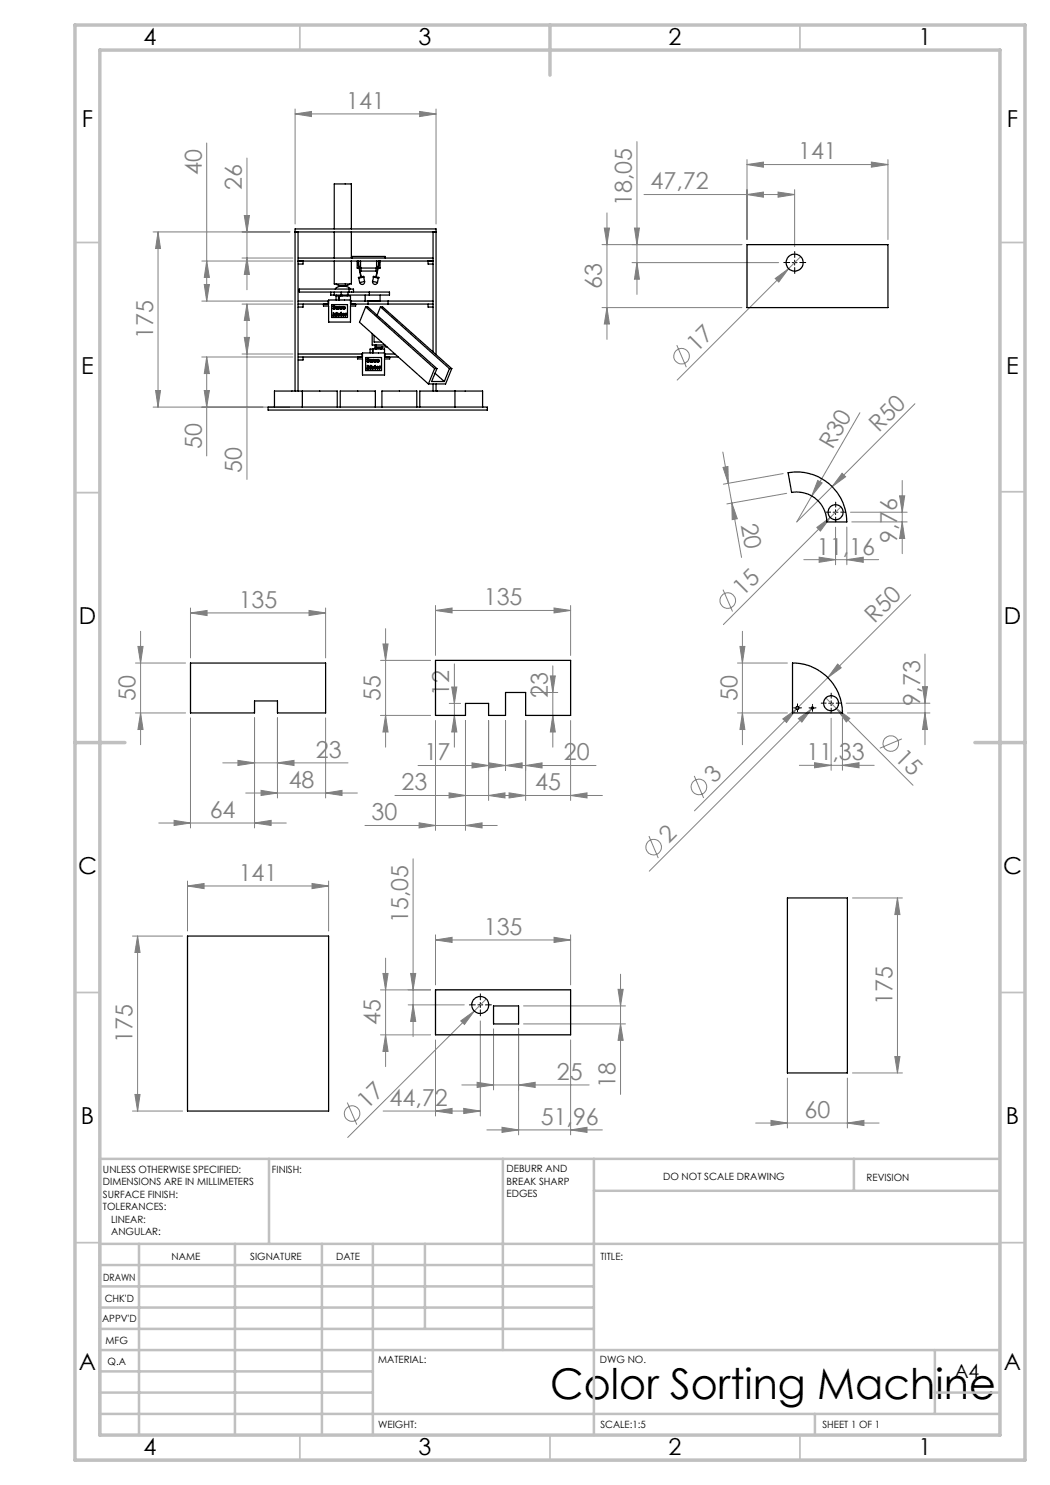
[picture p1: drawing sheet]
<svg xmlns="http://www.w3.org/2000/svg" width="210mm" height="297mm" viewBox="0 0 210 297" stroke-linecap="round" stroke-linejoin="round" font-family="sans-serif">
<g fill="none" stroke="#808080" stroke-width=".2">
<path d="M41.3 28.6v31.6M49.4 31.6v26.4M59 22.8l3.3-.5v1zM59 21.8v23M59 22.8h28.2M83.9 22.3l3.3 .5-3.3 .5zM87.2 21.8v23M127.4 28.3v30.6M128.8 38.9h30.1M149.4 32.9l3.3-.5v1zM149.4 38.9l3.3-.5v1zM149.4 31.9v16"/>
<path d="M149.4 32.9h28.2M155.6 38.4l3.3 .5-3.3 .5zM158.9 37.9v11.4M174.3 32.4l3.3 .5-3.3 .5zM177.6 31.9v16M30.6 46.4h27.4M31.6 46.4v35M31.6 46.4l.5 3.3h-1zM40.4 52.2h18.2M40.9 56.9h1l-.6 3.3zM41.3 52.2l.6 3.3h-1zM48.4 51.6h10.2"/>
<path d="M48.9 43.1h1l-.5 3.3zM49.4 51.6l.5 3.3h-1zM120.4 48.9h28M120.9 45.6h1l-.5 3.3zM121.4 42.6v25.3M126.4 52.5h29.3M126.9 45.6h1l-.5 3.3zM127.4 52.5l.5 3.3h-1zM155 55.7l2.7-2-1.9 2.7zM160.1 51.3l-24.7 24.7M31.1 78.1h1l-.5 3.3zM40.4 71.4h18.2"/>
<path d="M40.4 60.2h18.2M40.9 78.1h1l-.6 3.3zM41.3 71.4v19.8M41.3 71.4l.6 3.3h-1zM48.4 70.8h10.2M48.4 60.8h10.2M48.9 67.5h1l-.5 3.3zM49.4 60.8v35.1M49.4 60.8l.5 3.3h-1zM120.4 61.5h28M121.4 61.5l.5 3.3h-1zM135.4 69l1.9 4.4"/>
<path d="M30.6 81.4h27.4M144.6 90.4l3.7 21.1M144.6 93.5l1-.2 .1 3.4zM156.6 94.7l-11.9 2.1M157.3 98.7l-11.9 2.1M163.5 96.1l.9 .5-2.1 2.6zM168.4 94.6l.7 .8-2.7 1.9zM172 82.5l-12.7 21.9 7.1-7.1M179.9 99.2h1l-.5 3.2zM180.4 96.1v14.6M183 80.7l-16.6 16.6M144.6 117.9l1.9 4.4"/>
<path d="M146.4 100.6l1.1 3.1-1.1 .2zM160.8 111.9h14.9M163.4 105.5l2.7-2-2 2.7zM163.8 111.4l3.3 .5-3.3 .6zM167.1 105.4v7.6M168.2 101.4l-23.5 23.5M169.4 111.9l3.2-.5v1.1zM169.4 105.4v7.6M170.1 102.4h11.3M170.4 104.4h11M180.4 104.4l.5 3.3h-1zM182.1 119l-43.2 43.2"/>
<path d="M27.1 132.6h10M27.6 129.3h1l-.5 3.3zM28.1 126.3v22.6M38.1 122.6l3.3-.5v1zM38.1 121.6v10M38.1 122.6h27M61.8 122.1l3.3 .5-3.3 .5zM65.1 121.6v10M76.1 132.1h10M76.6 128.8h1l-.5 3.3zM77.1 125.7v23.7M87.1 122.1l3.3-.5v1z"/>
<path d="M87.1 121.1v10M87.1 122.1h27M90.3 137.4h1.1l-.5 3.3zM90.9 132.8v16.6M106.1 138.5h5.4M110.1 135.2h1l-.5 3.3zM110.6 133.2v16.2M110.8 121.6l3.3 .5-3.3 .5zM114.1 121.1v10M147.5 132.6h10M148 129.3h1l-.5 3.3zM148.5 126.3v22.6"/>
<path d="M165.2 139.6l2.1 2.1M167.5 132.8l.7 .8-2.6 1.9zM184.5 137.3h1l-.5 3.3zM185 130.8v18.1M27.1 142.6h10M28.1 142.6l.5 3.3h-1zM38.1 143.6v22M44.6 152.6h25M47.6 152.1l3.3 .5-3.3 .5zM49.1 158.6h22.4M50.9 143.6v22M52.2 158.1l3.3 .5-3.3 .5z"/>
<path d="M55.5 152.6l3.3-.5v1zM55.5 143.6v16M65.1 158.6l3.3-.5v1zM65.1 143.6v16M76.1 143.1h10M77.1 143.1l.5 3.3h-1zM79 159.1h41.5M83.6 153.1h35.6M87.1 144.1v22M89.8 158.6l3.3 .5-3.3 .5zM89.9 140.7h2.2M90.9 143.1l.5 3.3h-1.1z"/>
<path d="M93.1 144.1v22M94.4 152.6l3.3 .5-3.3 .5zM97.7 159.1l3.3-.5v1zM97.7 144.1v16M97.8 152.6l3.3 .5-3.3 .5zM101.1 153.1l3.3-.5v1zM101.1 144.1v10M101.8 158.6l3.3 .5-3.3 .5zM105.1 153.1l3.3-.5v1zM105.1 144.1v16M110.6 143.1l.5 3.3h-1zM114.1 159.1l3.3-.5v1z"/>
<path d="M114.1 144.1v16M138.9 155.2l1.8 4.4M147.5 142.6h10M148.5 142.6l.5 3.3h-1zM156.6 143.8l2.7-2-2 2.7zM159.7 143.7l2.6-2-1.9 2.7zM159.9 153.1h14.9M162.3 141.7l-32.4 32.5M162.6 141.5l-.3 .2M162.9 152.5l3.3 .6-3.3 .5zM166.2 143.6v10.5M167.3 141.7l2.7 2-.7 .7z"/>
<path d="M167.3 141.7l15.3 15.4M168.5 153.1l3.3-.6v1.1zM168.5 143.6v10.5M169.2 140.6h16.8M169.5 142.6h16.5M180.4 147.8l-4.4 1.8M185 142.6l.5 3.3h-1zM31.7 164.6h25.6M34.8 164.1l3.3 .5-3.3 .5zM37.5 177.2l3.3-.5v1zM37.5 176.2v10M37.5 177.2h28.2"/>
<path d="M50.9 164.6l3.3-.5v1zM62.4 176.7l3.3 .5-3.3 .5zM65.7 176.2v10M73 165.1h26.4M82.6 171.8v35.5M83.8 164.6l3.3 .5-3.3 .5zM93.1 165.1l3.3-.5v1zM129.8 167.2l1.9 4.4M170.5 179.6h10M179.5 179.6l.5 3.3h-1zM179.5 179.6v35M26.5 187.2h10"/>
<path d="M27.5 187.2l.5 3.3h-1zM27.5 187.2v35M76.1 198h10M76.6 194.7h1l-.5 3.3zM77.1 191.6v21.7M82.1 194.7h1l-.5 3.3zM87.1 188l3.3-.5v1zM87.1 187v10M87.1 188h27M97.3 199.8l-2.4 2.4M110.8 187.5l3.3 .5-3.3 .5zM114.1 187v10"/>
<path d="M123.6 197.9h1l-.5 3.3zM124.1 194.8v24.1M27 218.9h1l-.5 3.3zM76.1 207h10M77.1 207l.5 3.3h-1zM81.6 201h11.3M82.6 201l.5 3.3h-1zM87.1 208v15.2M92.1 204.2l2.8-2-2 2.7zM92.4 217h25.4M94.9 202.2l-25.4 25.3M95.4 216.5l3.3 .5-3.3 .5z"/>
<path d="M96.1 204.2v19M98.7 205.8v12.2M103.7 217l3.3-.5v1zM103.7 205.8v21.2M104.7 204.8h20.4M104.7 201.2h20.4M114.1 208v19M124.1 204.8l.5 3.3h-1zM157.5 215.6v10M169.5 215.6v10M170.5 214.6h10M179 211.3h1l-.5 3.3z"/>
<path d="M26.5 222.2h10M69.5 220.5l1.9 4.4M76.6 222.2h19.5M87.1 222.2l3.3-.5v1zM92.7 221.7l3.4 .5-3.4 .5zM97.4 226h23.1M100.4 225.5l3.3 .5-3.3 .5zM114.1 226l3.3-.5v1zM151.1 224.6h24.7M154.2 224.1l3.3 .5-3.3 .5zM169.5 224.6l3.3-.5v1z"/>
<circle cx="136.3" cy="71.2" r="1.56"/>
<circle cx="145.6" cy="120.1" r="1.55"/>
<circle cx="139.8" cy="157.4" r="1.57"/>
<circle cx="178.2" cy="148.7" r="1.57"/>
<circle cx="130.7" cy="169.4" r="1.55"/>
<circle cx="70.4" cy="222.7" r="1.56"/>
</g>
<g fill="none" stroke="#000" stroke-width=".2" stroke-dasharray="15.2 1.3 1.3 1.3">
<path d="M157.9 52.5h-1.2M158.9 51.5v-1.2M158.9 53.5v1.2M159.9 52.5h1.2M166.1 102.4h-1M167.1 101.4v-1M167.1 103.4v1M168.1 102.4h1M166.2 139.6v-1M159 141.6h-.3M159.5 141.1v-.3M159.5 142.1v.3"/>
<path d="M160 141.6h.3M162 141.6h-.2M162.5 141.1v-.2M162.5 142.1v.2M163 141.6h.2M165.2 140.6h-1M166.2 141.6v1M167.2 140.6h1M96.1 200v-1.2M95.1 201h-1.2M96.1 202v1.2M97.1 201h1.2"/>
</g>
<path d="M158.4 52.5h1M158.9 52v1M166.6 102.4h1M167.1 101.9v1M159 141.6h1M159.5 141.1v1M162 141.6h1M162.5 141.1v1M165.7 140.6h1M166.2 140.2v.9M95.6 201h1M96.1 200.5v1" fill="none" stroke="#000" stroke-width=".2"/>
<g fill="none" stroke="#c0c0c0" stroke-width=".35">
<path d="M60 5v5M160 5v5M15 48.5h5M200 48.5h5M15 98.5h5M200 98.4h5M15 198.5h5M200 198.5h5M15 248.5h5M200 248.5h5M60 287v5M110 287v5"/>
<path d="M160 287v5"/>
</g>
<g fill="none" stroke="#c0c0c0" stroke-width=".5">
<path d="M53.8 231.8v17M100.6 231.8v38.2M118.8 231.8v55.2M118.8 238.2h81.2M170.8 231.8v6.4M200 231.8h-180v55.2M20 248.8h180M20 257.3h98.8M20 253h98.8M27.8 248.8v38.2M47 248.8v38.2M64.4 248.8v38.2"/>
<path d="M74.6 248.8v38.2M85 248.8v17M20 265.8h98.8M20 261.5h98.8M20 278.5h54.6M20 274.3h54.6M20 270h180M187 278.5h13M187 270v12.8M20 282.8h180M163 282.8v4.2"/>
</g>
<path d="M15 5h190v287h-190zM20 10h180v277h-180zM110 5v10M15 148.5h10M195 148.5h10" fill="none" stroke="#c0c0c0" stroke-width=".7"/>
<g fill="#808080">
<path d="M167.5 132.8l.7 .8-2.6 1.9z"/>
<path d="M168.4 94.6l.7 .8-2.7 1.9z"/>
<path d="M155 55.7l2.7-2-1.9 2.7z"/>
<path d="M92.1 204.2l2.8-2-2 2.7z"/>
<path d="M163.5 96.1l.9 .5-2.1 2.6z"/>
<path d="M167.3 141.7l2.7 2-.7 .7z"/>
<path d="M146.4 100.6l1.1 3.1-1.1 .2zM144.6 93.5l1-.2 .1 3.4z"/>
<path d="M62.4 176.7l3.3 .5-3.3 .5zM37.5 177.2l3.3-.5v1zM110.8 187.5l3.3 .5-3.3 .5zM87.1 188l3.3-.5v1zM92.7 221.7l3.4 .5-3.4 .5zM87.1 222.2l3.3-.5v1zM174.3 32.4l3.3 .5-3.3 .5zM149.4 32.9l3.3-.5v1zM155.6 38.4l3.3 .5-3.3 .5zM149.4 38.9l3.3-.5v1z"/>
<path d="M59 22.8l3.3-.5v1zM83.9 22.3l3.3 .5-3.3 .5zM38.1 122.6l3.3-.5v1zM61.8 122.1l3.3 .5-3.3 .5zM34.8 164.1l3.3 .5-3.3 .5zM50.9 164.6l3.3-.5v1zM47.6 152.1l3.3 .5-3.3 .5zM55.5 152.6l3.3-.5v1zM52.2 158.1l3.3 .5-3.3 .5zM65.1 158.6l3.3-.5v1zM87.1 122.1l3.3-.5v1zM110.8 121.6l3.3 .5-3.3 .5zM83.8 164.6l3.3 .5-3.3 .5zM93.1 165.1l3.3-.5v1zM89.8 158.6l3.3 .5-3.3 .5zM97.7 159.1l3.3-.5v1zM94.4 152.6l3.3 .5-3.3 .5zM101.1 153.1l3.3-.5v1zM97.8 152.6l3.3 .5-3.3 .5zM105.1 153.1l3.3-.5v1zM101.8 158.6l3.3 .5-3.3 .5zM114.1 159.1l3.3-.5v1zM95.4 216.5l3.3 .5-3.3 .5zM103.7 217l3.3-.5v1zM100.4 225.5l3.3 .5-3.3 .5zM114.1 226l3.3-.5v1zM162.9 152.5l3.3 .6-3.3 .5zM168.5 153.1l3.3-.6v1.1zM154.2 224.1l3.3 .5-3.3 .5zM169.5 224.6l3.3-.5v1zM163.8 111.4l3.3 .5-3.3 .6zM169.4 111.9l3.2-.5v1.1z"/>
<path d="M156.6 143.8l.7 .7 2-2.7zM159.7 143.7l.7 .7 1.9-2.7zM163.4 105.5l.7 .7 2-2.7z"/>
<path d="M124.1 204.8l.5 3.3h-1zM123.6 197.9h1l-.5 3.3z"/>
<path d="M31.1 78.1h1l-.5 3.3zM31.6 46.4l.5 3.3h-1zM40.9 78.1h1l-.6 3.3zM41.3 71.4l.6 3.3h-1zM48.9 67.5h1l-.5 3.3zM49.4 60.8l.5 3.3h-1zM49.4 51.6l.5 3.3h-1zM48.9 43.1h1l-.5 3.3zM28.1 142.6l.5 3.3h-1zM27.6 129.3h1l-.5 3.3zM77.1 143.1l.5 3.3h-1zM76.6 128.8h1l-.5 3.3zM110.6 143.1l.5 3.3h-1zM110.1 135.2h1l-.5 3.3zM82.6 201l.5 3.3h-1zM82.1 194.7h1l-.5 3.3zM127.4 52.5l.5 3.3h-1zM126.9 45.6h1l-.5 3.3z"/>
<path d="M179 211.3h1l-.5 3.3zM179.5 179.6l.5 3.3h-1z"/>
<path d="M41.3 52.2l.6 3.3h-1zM40.9 56.9h1l-.6 3.3zM27.5 187.2l.5 3.3h-1zM27 218.9h1l-.5 3.3zM90.3 137.4h1.1l-.5 3.3zM90.9 143.1l.5 3.3h-1.1zM76.6 194.7h1l-.5 3.3zM77.1 207l.5 3.3h-1zM148 129.3h1l-.5 3.3zM148.5 142.6l.5 3.3h-1zM184.5 137.3h1l-.5 3.3zM185 142.6l.5 3.3h-1zM179.9 99.2h1l-.5 3.2zM180.4 104.4l.5 3.3h-1zM120.9 45.6h1l-.5 3.3zM121.4 61.5l.5 3.3h-1z"/>
</g>
<g fill="none" stroke="#000" stroke-width=".25">
<path d="M59 46.4h28.2M59.6 52.2h27M59.6 46.4v31.8M59.6 51.6h27M60.6 52.2v.6h-1M66.1 58.4v.6h.8M66.9 52.2v4.6h3.4v-4.6M66.9 45.8v-9h3.4v9M66.9 59h1.3M66.9 46.4v5.2M66.9 58.4v.6M67.2 56.8l.7 .3 .6 .1"/>
<path d="M67.3 59v.2M67.7 59.2h-.5v.8M67.7 59.2v.8M67.7 59.2h.1M67.8 59.2h2.3v1.6h16.5M67.8 59.2v.8M68.1 59v.2M68.2 59h1.4M68.2 58.4v.6M68.4 59v.2M68.5 57.2l-.9 .2-.5 .4M68.5 57.2h.1"/>
<path d="M69.4 59v.2M69.6 59h4.3M69.6 58.4v.6M69.8 57.8v.6M69.9 56.8a1.67 1.67 0 0 1-1.3 .4 1.34 1.34 0 0 1 1.4 .6M70.3 46.4v5.2M70.4 51.6v-.3h6.6v.3M70.7 58.4v-.6h-10.8v.6h14M71.4 52.2v1.4h.3M71.5 52.2l.7 3.2M71.6 52.2l.6 3.2M71.7 55.5l1-.2 .1 .1-1 .2z"/>
<path d="M71.7 53.6h.1M71.7 52.2v.6M71.7 53.2v.4M71.8 55.6l.1 .9M71.9 53.6h3.7M72.1 52.2v1.4M72.2 53.6v.6h3v-.6M72.7 55.4l.2 .9M72.9 56.3a.51 .51 0 0 1-.4 .6 .51 .51 0 0 1-.6-.4M72.9 56.3l-1 .2M73 59v1.2M73.9 58.4v.6"/>
<path d="M73.9 58.4h4v.6h-4M74.5 56.3a.51 .51 0 0 0 .4 .6 .51 .51 0 0 0 .6-.4M74.5 56.3l1 .2M74.7 55.3l1 .2v.1l-1.1-.2zM74.7 55.4l-.2 .9M75.3 52.2v1.4M75.6 53.6h.1M75.7 55.6l-.2 .9M75.7 52.2v.6M75.7 53.2v.4M75.8 52.2l-.6 3.2M76 52.2l-.8 3.2"/>
<path d="M76 52.2v1.4h-.3M76 59v1.2M85.6 52.2v.6h1M86.6 46.4v24M149.4 48.9h28.2v12.6h-28.2zM59.6 60.2h6.1M59.6 70.8h12.9M60.5 78.2h7v3.2M60.5 78.2h-5.6v3.2M60.5 78.2v3.2M60.6 60.8v.6h-1M60.6 71.4v.6h-1"/>
<path d="M64.7 60.8v.4h1v3.2h4.4v-3.2h1v-.4M65.6 60.2v.6M66.3 60.9h3.2v2.6h-3.2zM66.6 61.2h.3v.1l-.1-.1-.1 .1 .2 .2a.19 .19 0 0 1 0 .3 .19 .19 0 0 1-.3-.1l.1 .1 .2-.1zM67 63.2h.1M67.2 61.4h.2l.1 .1h-.4zM67.2 61.3l.4 .1v.2h-.5l.1 .1h.4a.26 .26 0 0 1-.5 0 .26 .26 0 0 1 .1-.4zM67.3 62.5h.1M67.3 62.5l-.3 .6-.3-.6-.1 .7 .1-.5 .3 .5M67.3 62.5l.1 .7-.2-.5-.2 .5M67.7 61.3h.3l.2 .4 .2-.4-.2 .5-.3-.5-.2 .5zM68.2 61.8h.1"/>
<path d="M68.2 62.5l.2 .2-.1 .5zM69.1 62.7h.2l-.2 .2v.3zM69.3 62.7h.1M70.1 60h-4.4v.8h-6.1M70.1 60.2h16.5M70.2 60.2v.6M71.5 71.4v.4h1v3.2h4.4v-3.2h1v-.4M72.4 70.8v.6M73.1 61.4h.5l13.8 12.3M73.1 61.4l13.8 12.3M73.1 61.4l-1.2 3 13.8 12.4M73.1 71.5h3.2v2.6h-3.2z"/>
<path d="M73.4 71.8h.4h-.3l.2 .3a.19 .19 0 0 1 0 .3 .19 .19 0 0 1-.3 0l-.1-.1 .3 .1 .1-.2zM73.5 73.1h.1M73.5 73.1l.3 .6 .3-.6M73.5 73.1l-.1 .7 .1-.5 .3 .5 .2-.5 .2 .5-.1-.7M73.6 60.2v.6M73.9 72l.4-.1 .1 .3h-.5l.2 .2 .3-.1a.26 .26 0 0 1-.4 .1 .26 .26 0 0 1-.1-.4zM74 72l.3 .1h-.4zM74.1 73.1h.1M74.3 72.3h.1M74.4 66.7v2.3h2.6M74.5 69.8h-.5v.8M74.5 69.8v.8"/>
<path d="M74.5 69.8h.1M74.6 69.8h2.3v1.6h2.8M74.6 69.8v.8M74.7 72l.1-.1 .2 .4 .2-.4-.2 .5M74.8 71.9h-.3v.5l.2-.4M74.8 71.9l.2 .5M74.8 71.9l-.1 .1M74.8 67.1v1.3h1.5M75 69v.6h1.4v-.2M75 72.4h.1M75 73.1l.1 .2v.5zM75.2 69.6v.2"/>
<path d="M75.2 69v.4h2.2M75.9 73.3h.2l-.1 .1v.4zM76.1 61.4h.4l13.8 12.3M76.1 61.4l13.8 12.3M76.1 61.4l-.7 1.6M76.2 69.6v.2M76.9 70.6h-4.4v.8h-12.9M76.9 70.8h2.1M77 70.8v.6M77.6 60.2v.6M85.6 60.8v.6h1M86.6 76.8v1.4"/>
<path d="M86.9 73.7h.5M86.9 73.7l-1.2 3.1M87 74.6l1.9 1.7M87.2 70.9v-25.1h-28.2v32.4M87.2 76.8v1.4M87.4 73.7l-1.1 2.6h2.6M89.9 73.7h.4M89.9 73.7l-1 2.6M90.3 73.7l-1.2 3.1h-3.4M91 78.2h-7v3.2M91 78.2h5.5v3.2M91 78.2v3.2"/>
<path d="M53.6 81.4h43.9v.6h-43.9zM68.1 81.4v-3.2h7v3.2M76.4 81.4v-3.2h7v3.2M157.6 94.5a10 10 0 0 1 11.8 9.9h-4.1a6 6 0 0 0-7-5.9zM38.1 132.6h27v10h-9.6v-2.4h-4.6v2.4h-12.8zM87.1 132.1h27v11h-9v-4.6h-4v4.6h-3.4v-2.4h-4.6v2.4h-6zM158.5 132.6a10 10 0 0 1 10 10h-10zM157.5 179.6h12v35h-12zM37.5 187.2h28.2v35h-28.2zM87.1 198h27v9h-27zM98.7 201.2h5v3.6h-5z"/>
<circle cx="158.9" cy="52.5" r="1.71"/>
<circle cx="67.7" cy="62.9" r=".21"/>
<circle cx="67.7" cy="62.9" r=".25"/>
<circle cx="68.7" cy="62.9" r=".22"/>
<circle cx="68.7" cy="62.9" r=".25"/>
<circle cx="68.8" cy="61.6" r=".21"/>
<circle cx="68.8" cy="61.6" r=".27"/>
<circle cx="74.5" cy="73.5" r=".19"/>
<circle cx="74.5" cy="73.5" r=".27"/>
<circle cx="75.5" cy="73.5" r=".26"/>
<circle cx="75.5" cy="73.5" r=".2"/>
<circle cx="75.6" cy="72.2" r=".25"/>
<circle cx="75.6" cy="72.2" r=".21"/>
<circle cx="167.1" cy="102.5" r="1.5"/>
<circle cx="159.5" cy="141.6" r=".29"/>
<circle cx="162.5" cy="141.6" r=".2"/>
<circle cx="166.2" cy="140.6" r="1.49"/>
<circle cx="96.1" cy="201" r="1.71"/>
</g>
<text font-size="8.5" x="110" y="279.7">Color Sorting Machine</text>
<g font-size="4.7">
<text x="28.7" y="9">4</text>
<text x="83.7" y="9">3</text>
<text x="133.7" y="9">2</text>
<text x="183.7" y="9">1</text>
<text x="16.4" y="25.5">F</text>
<text x="201.4" y="25.5">F</text>
<text x="16.2" y="74.7">E</text>
<text x="201.2" y="74.8">E</text>
<text x="15.8" y="124.7">D</text>
<text x="200.8" y="124.7">D</text>
<text x="15.6" y="174.7">C</text>
<text x="200.6" y="174.7">C</text>
<text x="16.2" y="224.7">B</text>
<text x="201.2" y="224.7">B</text>
<text x="15.8" y="274">A</text>
<text x="200.8" y="274">A</text>
<text x="28.7" y="291">4</text>
<text x="83.7" y="291">3</text>
<text x="133.7" y="291">2</text>
<text x="183.7" y="291">1</text>
</g>
<g font-size="4.7" fill="#808080">
<text x="69.3" y="21.8">141</text>
<text x="40.4" y="35" transform="rotate(-90 40.4 35)">40</text>
<text x="159.6" y="31.9">141</text>
<text x="48.4" y="38" transform="rotate(-90 48.4 38)">26</text>
<text x="126.4" y="41.3" transform="rotate(-90 126.4 41.3)">18,05</text>
<text x="130.1" y="37.9">47,72</text>
<text x="120.4" y="57.8" transform="rotate(-90 120.4 57.8)">63</text>
<text x="30.6" y="67.8" transform="rotate(-90 30.6 67.8)">175</text>
<text x="139.4" y="70.6" transform="rotate(-45 139.4 70.6)">17</text>
<text x="40.4" y="89.9" transform="rotate(-90 40.4 89.9)">50</text>
<text x="175.7" y="86.6" transform="rotate(-45 175.7 86.6)">R50</text>
<text x="48.4" y="94.6" transform="rotate(-90 48.4 94.6)">50</text>
<text x="166.5" y="90.1" transform="rotate(-60 166.5 90.1)">R30</text>
<text x="148.2" y="104.9" transform="rotate(80 148.2 104.9)">20</text>
<text x="163.4" y="110.9">11,16</text>
<text x="179.4" y="108.7" transform="rotate(-90 179.4 108.7)">9,76</text>
<text x="148.6" y="119.5" transform="rotate(-45 148.6 119.5)">15</text>
<text x="47.7" y="121.6">135</text>
<text x="96.8" y="121.1">135</text>
<text x="174.9" y="124.8" transform="rotate(-45 174.9 124.8)">R50</text>
<text x="27.1" y="140.2" transform="rotate(-90 27.1 140.2)">50</text>
<text x="76.1" y="140.2" transform="rotate(-90 76.1 140.2)">55</text>
<text x="89.9" y="139.2" transform="rotate(-90 89.9 139.2)">12</text>
<text x="109.6" y="139.6" transform="rotate(-90 109.6 139.6)">23</text>
<text x="147.5" y="140.2" transform="rotate(-90 147.5 140.2)">50</text>
<text x="184" y="141.1" transform="rotate(-90 184 141.1)">9,73</text>
<text x="63.2" y="151.6">23</text>
<text x="84.9" y="152.1">17</text>
<text x="112.8" y="152.1">20</text>
<text x="161.3" y="152">11,33</text>
<text x="178.8" y="151.7" transform="rotate(45 178.8 151.7)">15</text>
<text x="57.7" y="157.6">48</text>
<text x="80.3" y="158.1">23</text>
<text x="107" y="158.1">45</text>
<text x="142.8" y="156.8" transform="rotate(-45 142.8 156.8)">3</text>
<text x="41.9" y="163.6">64</text>
<text x="74.3" y="164.1">30</text>
<text x="133.8" y="168.8" transform="rotate(-45 133.8 168.8)">2</text>
<text x="47.7" y="176.2">141</text>
<text x="81.6" y="184.7" transform="rotate(-90 81.6 184.7)">15,05</text>
<text x="96.7" y="187">135</text>
<text x="178.5" y="201" transform="rotate(-90 178.5 201)">175</text>
<text x="26.5" y="208.6" transform="rotate(-90 26.5 208.6)">175</text>
<text x="76.1" y="205.1" transform="rotate(-90 76.1 205.1)">45</text>
<text x="111.4" y="215.9">25</text>
<text x="77.9" y="221.2">44,72</text>
<text x="123.1" y="217.6" transform="rotate(-90 123.1 217.6)">18</text>
<text x="73.5" y="222.1" transform="rotate(-45 73.5 222.1)">17</text>
<text x="108.1" y="224.9">51,96</text>
<text x="160.9" y="223.6">60</text>
</g>
<text font-size="3.9" x="190.9" y="275.5">A4</text>
<g font-size="2">
<text x="20.6" y="234.6">UNLESS OTHERWISE SPECIFIED:</text>
<text x="20.6" y="237.1">DIMENSIONS ARE IN MILLIMETERS</text>
<text x="20.6" y="239.6">SURFACE FINISH:</text>
<text x="54.4" y="234.6">FINISH:</text>
<text x="101.3" y="234.5">DEBURR AND</text>
<text x="101.3" y="237">BREAK SHARP</text>
<text x="101.3" y="239.5">EDGES</text>
<text x="132.6" y="236">DO NOT SCALE DRAWING</text>
<text x="173.3" y="236.2">REVISION</text>
<text x="20.6" y="242.1">TOLERANCES:</text>
<text x="22.2" y="244.6">LINEAR:</text>
<text x="22.2" y="247.1">ANGULAR:</text>
<text x="34.3" y="252">NAME</text>
<text x="50" y="251.9">SIGNATURE</text>
<text x="67.2" y="251.9">DATE</text>
<text x="120.1" y="251.9">TITLE:</text>
<text x="20.6" y="256.1">DRAWN</text>
<text x="20.9" y="260.3">CHK'D</text>
<text x="20.4" y="264.4">APPV'D</text>
<text x="21.1" y="268.8">MFG</text>
<text x="21.5" y="273">Q.A</text>
<text x="75.6" y="272.5">MATERIAL:</text>
<text x="120" y="272.5">DWG NO.</text>
<text x="75.6" y="285.5">WEIGHT:</text>
<text x="120.1" y="285.6">SCALE:1:5</text>
<text x="164.5" y="285.6">SHEET 1 OF 1</text>
</g>
</svg>
